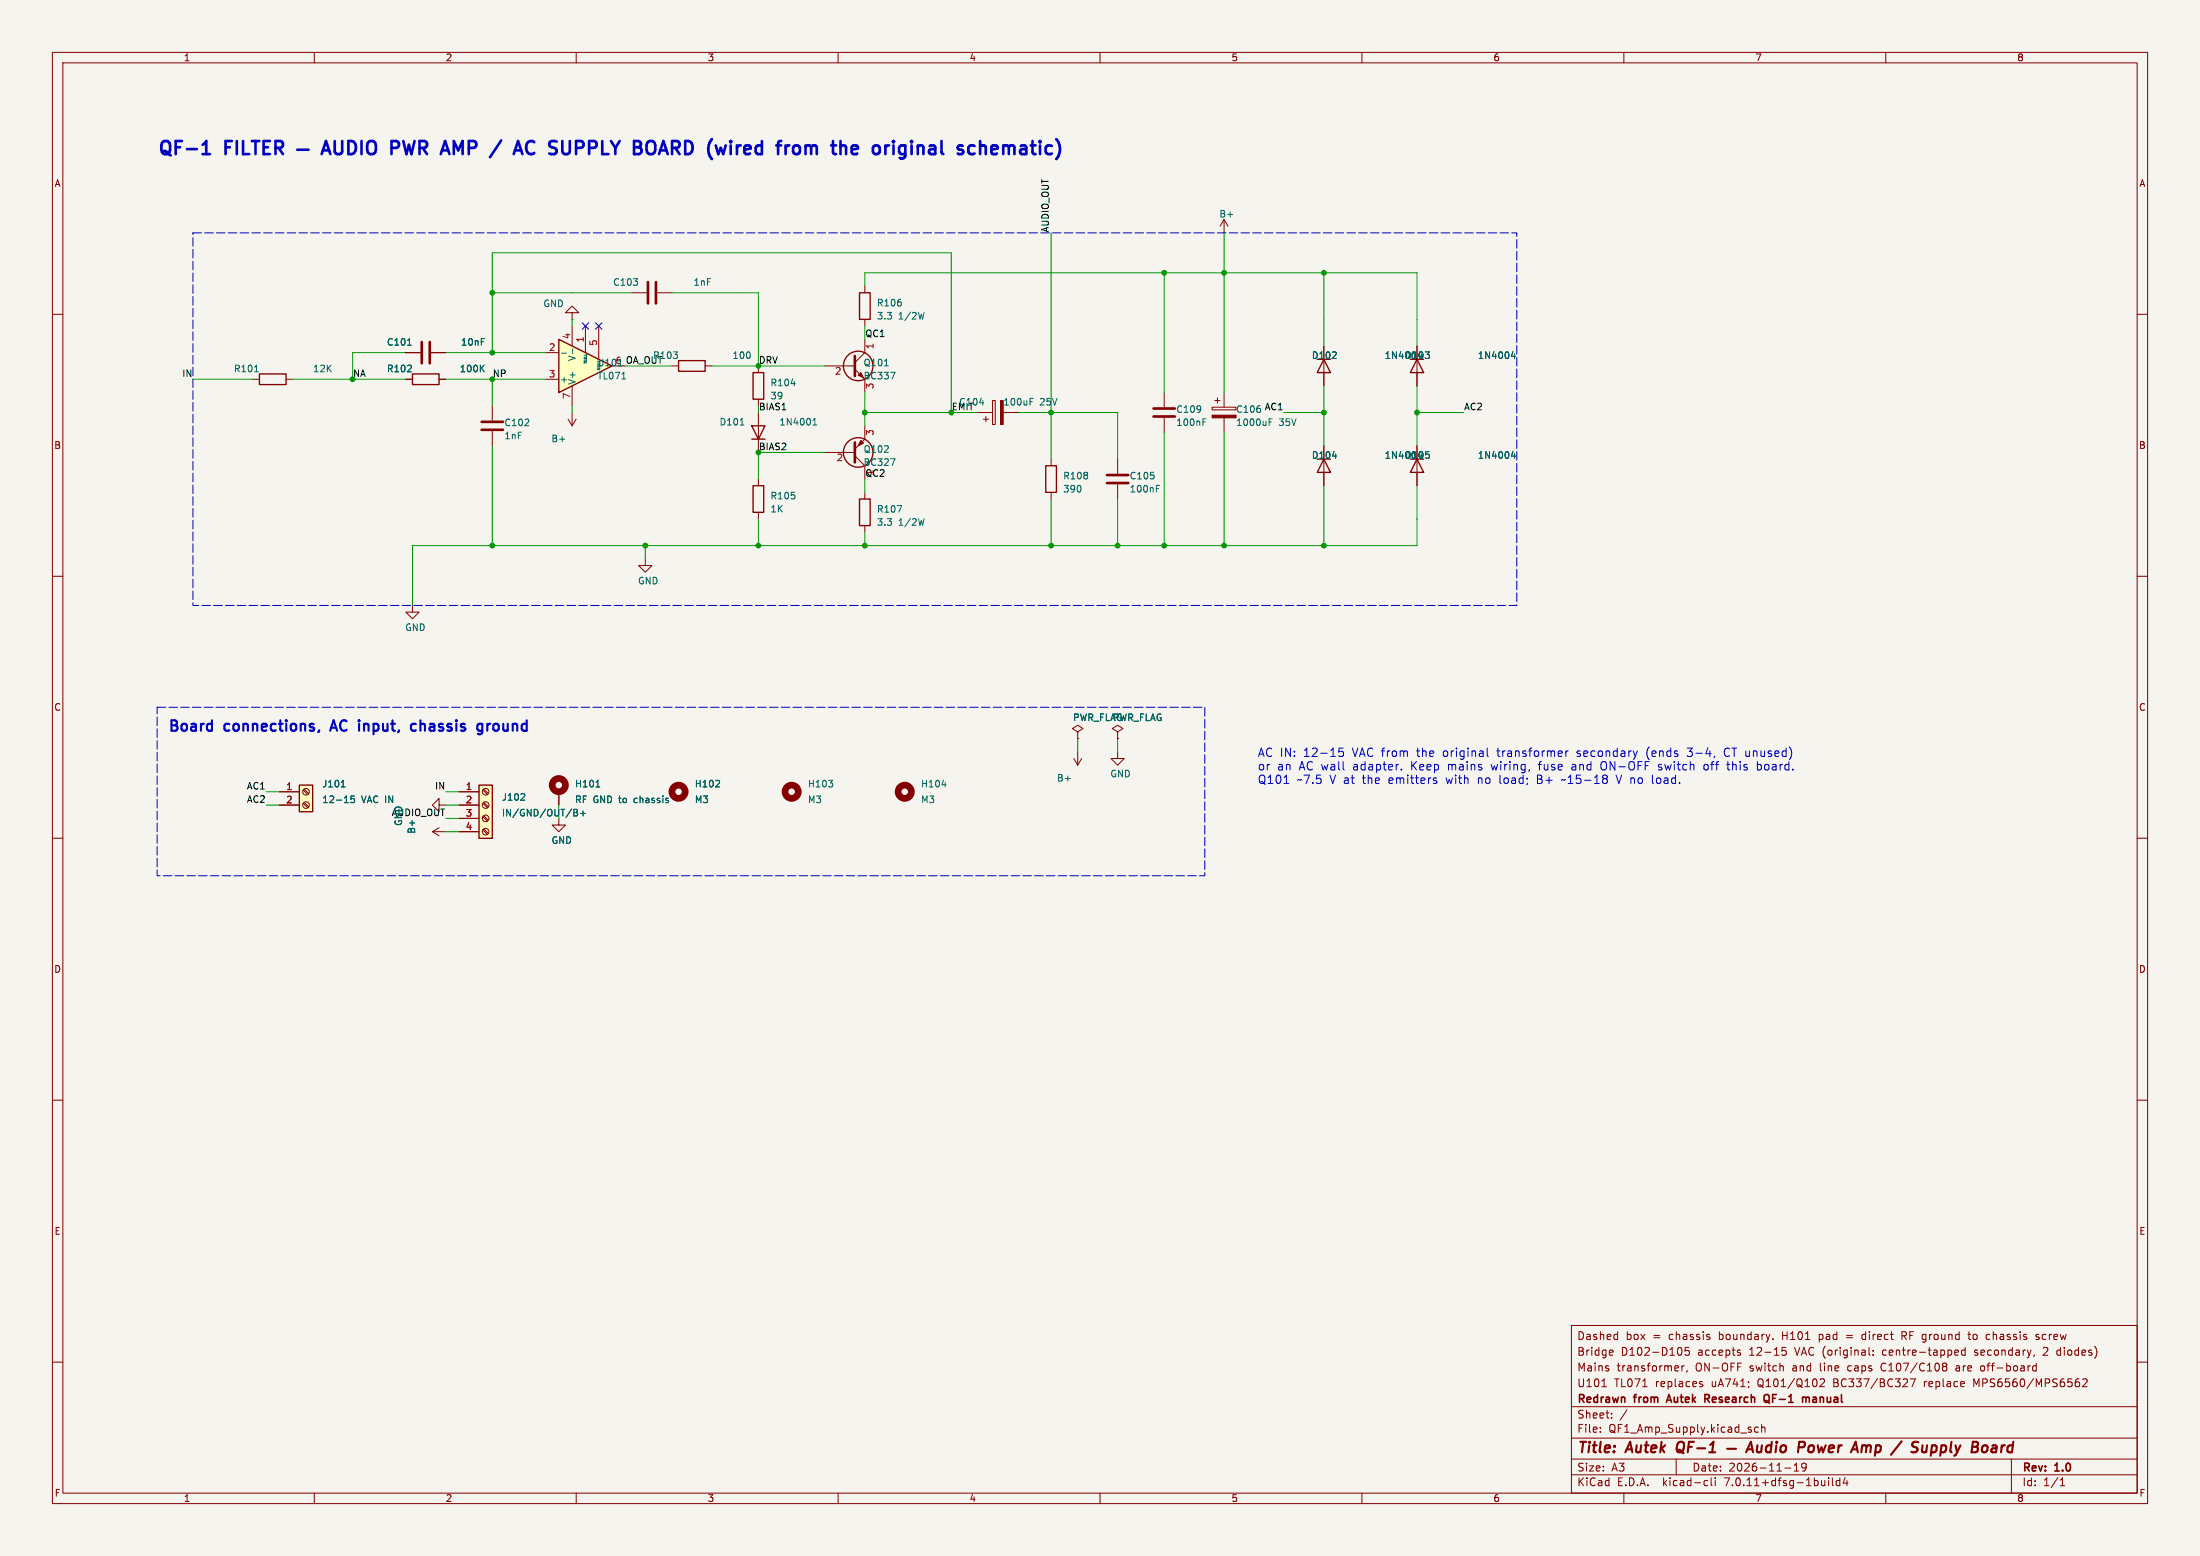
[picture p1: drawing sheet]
<svg xmlns="http://www.w3.org/2000/svg" width="420mm" height="297mm" viewBox="0 0 420 297" stroke-linecap="round" stroke-linejoin="round" font-family="sans-serif">
<path d="M0 0h420v297h-420z" fill="#f5f4ef" stroke="#f5f4ef" stroke-width=".19"/>
<g fill="none" stroke="#840000" stroke-width=".19">
<path d="M10 10h400v277h-400zM12 12h396v273h-396zM60 10v2M110 10v2M160 10v2M210 10v2M260 10v2M310 10v2M360 10v2M10 60h2M120.6 55.9h2.8M125.5 55.9h2.8"/>
<path d="M165.1 54.6v1.3M233.7 41.9v2.6M233.7 41.9l-.8 1.3M233.7 41.9l.7 1.3M408 60h2M48.3 72.4h1.2M54.6 72.4h1.3M77.5 67.3h2.8M82.3 67.3h2.8M94 77.5v2.8M109.2 78.7v2.6M128.3 69.9h1.2"/>
<path d="M134.6 69.9h1.3M144.8 69.9v1.2M144.8 76.2v1.3M144.8 78.7v7.7M157.5 69.9h5.7M163.2 70.5l1.9 1.9v2.5M165.1 61v1.2M165.1 64.8v2.5l-1.9 1.9M186.7 78.7h2.8M188.2 79.5v1M189.5 76.5h.5v4.5h-.5zM191.5 78.7h2.8"/>
<path d="M222.2 74.9v2.8M222.2 79.8v2.8M231.4 77.7h4.6v.5h-4.6zM231.9 76.5h1M232.4 75.9v1.1M233.7 74.9v2.8M233.7 79.8v2.8M252.7 66v7.7M94 82.3v2.8M108.5 80l.7 1.3M110 80l-.8 1.3M144.8 91.4v1.3"/>
<path d="M144.8 97.8v1.3M157.5 86.4h5.7M163.2 87l1.9 1.9v2.5M165.1 81.3v2.5l-1.9 1.9M165.1 94v1.3M187.7 80h1M200.7 87.6v1.3M200.7 94v1.3M213.4 87.6v2.8M213.4 92.5v2.8M252.7 85.1v7.6M270.5 85.1v7.6"/>
<path d="M10 110h2M78.7 115.6v1.2h1.3l-1.3 1.3-1.2-1.3h1.2M123.2 106.7v1.3h1.3l-1.3 1.2-1.3-1.2h1.3M165.1 100.3v1.3M408 110h2M10 160h2M53.3 151.1h3.8M53.3 153.7h3.8M57.9 153.3l.9 .9M57.9 150.8l.9 .8M58.1 153.2l.8 .8M58.1 150.6l.8 .9"/>
<path d="M82.5 158.8h2.6M82.5 158.8l1.3 .7M83.8 153.7v-1.3l-1.3 1.3 1.3 1.2v-1.2h1.3M83.8 158l-1.3 .8M87.6 151.1h3.8M87.6 153.7h3.8M87.6 156.2h3.8M87.6 158.8h3.8M92.2 158.4l.8 .9M92.2 155.9l.8 .8M92.2 153.3l.8 .9M92.2 150.8l.8 .8"/>
<path d="M92.4 158.2l.8 .9M92.4 155.7l.8 .8M92.4 153.2l.8 .8M92.4 150.6l.8 .9M106.7 156.2v1.3h1.2l-1.2 1.3-1.3-1.3h1.3M106.7 151.1v2.6M205 144.8l.7 1.3M205.7 143.5v2.6M206.5 144.8l-.8 1.3M408 160h2M10 210h2M408 210h2"/>
<path d="M10 260h2M300 253h108v32h-108zM307.4 257.7l.5 .1v.2l-.7 .2M307.9 258.6l-.5 .1M308.7 254.7l.1 .1M308.8 254.2v1.5M308.8 255.6l-.1 .1M320.7 257.2a.94 .94 0 0 1 0 1.5M322.4 257.2h-.7v.7l.2-.1h.5l.1 .2-.1 .5-.2 .2-.5-.2M326.2 255.2l.2 .2-.2 .3M326.2 254.7l.2 .1M331.9 258.2l.3 .1 .1 .2-.2 .2h-.3"/>
<path d="M331.9 257.7l.3 .1M338.4 255.5v.2M340.9 257.2h-.7v.7l.2-.1h.5l.1 .2-.1 .5-.2 .2-.5-.2M355.7 254.7l-.3 .3v.4l.3 .3M356.9 258.6l.1 .1M357.6 258.5v.2M357.6 257.8v.1M363.1 255h.6M363.4 255l.5 .7M363.7 254.2h-.6v1.5M373.4 257.7l.4 .1 .1 .2-.7 .2M373.8 258.6l-.4 .1"/>
<path d="M375.2 257.8l-.5-.1-.3 .3 .2 .6h.6M375.2 257.2v1.5M375.7 254.7h.5M375.9 254.2v1.3l.3 .2M376.9 258.6l.2 .1M377 257.8v.3M379.4 254.7l.5 .1M379.9 255.6l-.5 .1M389.2 254.8l-.3-.1-.2 .2v.2l.5 .2v.3h-.5M390.3 257.2l-.2 .1M390.9 257.8l-.9 .9h.9M392.7 258.5l.5 .2"/>
<path d="M393.2 257.7l-.5 .1M408 260h2M300 278.5h108M300 274.5h108M300 268.5h108M305.5 273.2v.2M305.5 272.5v.1M305.8 264.7h.9M307.7 270.5v.2M307.7 269.8v.1M310.6 269.1l-1.3 1.9M313.6 264.7h.8"/>
<path d="M320 278.5v3M321.1 260.7v1M321.5 260.7l-.3 .1-.1 .2M322.1 261.6l-.2 .3M324.5 264.1l.4 .1 .2 .2-.1 .2-.4 .1M324.5 263.8h.5M331.7 260.2h.7M335.7 272.5l-.5-.1-.3 .3 .2 .6h.6M336.3 272.5l.2-.1 .4 .1v.9M336.3 271.9v1.5M342.5 279.7l.4-.4v1.5M344.8 279.9l-.3 .3h-.3l-.3-.3 .2-.5 .4-.1 .2 .1a.99 .99 0 0 1-.3 1.4h-.3"/>
<path d="M347.4 263.3l.6-.1 .2 .1 .1 .3-.9 1.1h.9M359.2 260.4l-.1 .4 .1 .7M364.7 263.2h1l-.7 1.5M370.9 260.3l.5-.1 .2 .1 .1 .2-.3 .3M370.9 260.8h.2M371.1 260.8h.3M371.1 260.8l-.2 .1M371.4 260.8l.3 .3-.1 .4-.2 .2-.5-.1M373.9 260.7l-.5 .1M373.9 261.1h-.3a.29 .29 0 0 0-.2 .3 .29 .29 0 0 0 .2 .3h.3M377.3 264.3l-.5-1.1v1.5M378.6 260.7l-.4 .1-.1 .2 .1 .5 .4 .2"/>
<path d="M384 278.5v6.5M388.1 261.5l.2 .2 .4-.1M388.7 260.8l-.4-.1-.2 .1M388.7 260.2v1.5M396.9 263.9v.6M397.6 263.3l.6-.1 .2 .1v.3l-.9 1.1h.9M60 285v2M110 285v2M160 285v2M210 285v2M260 285v2M300 281.5h108"/>
<path d="M310 285v2M325.6 282.6l.4 .1M326 283.5l-.4 .1M326.7 282.1v1.3l.2 .2M327.4 282.1v.1M327.4 282.6v1M340.7 280.2h1.2M342.5 280.8h.9M349.1 282.1v.1M349.1 282.6v1M349.8 282.1v1.3l.2 .2M351.2 282.7l-.4-.1-.3 .3 .2 .6h.5"/>
<path d="M351.2 282.1v1.5M352.2 282l-.3 1.1h.9M352.6 282.6v1M360 285v2M393.3 283.6h.9M393.3 282.5l.4-.4v1.5"/>
<circle cx="58.4" cy="153.7" r=".63"/>
<circle cx="58.4" cy="151.1" r=".63"/>
<circle cx="92.7" cy="156.2" r=".63"/>
<circle cx="92.7" cy="153.7" r=".63"/>
<circle cx="92.7" cy="151.1" r=".63"/>
<circle cx="92.7" cy="158.7" r=".63"/>
</g>
<g fill="none" stroke="#840000" stroke-width=".4">
<path d="M320.3 275.5a1.5 1.5 0 0 0 0 1.6M329.7 276.5h1.7M333.3 277.2l1-2 .4 2M333.6 276.6h.9M335.5 275.9l-.1 1.2a.57 .57 0 0 0 .8-.1M336.4 275.9l-.2 1.3M338.2 276a.66 .66 0 0 0-1 .3l-.1 .5 .2 .3h.7M338.3 275.2l-.3 2M339.1 275.9l-.1 1.3M339.2 275.2v.2M340.1 276.1a.52 .52 0 0 1 .5-.2 .52 .52 0 0 1 .4 .4l-.1 .5a.55 .55 0 0 1-.5 .4 .55 .55 0 0 1-.5-.4zM343.4 276.3h.7a.55 .55 0 0 0 .5-.5 .55 .55 0 0 0-.3-.6h-.8l-.3 2"/>
<path d="M346 275.9a.62 .62 0 0 0-.7 .4v.7l.5 .2M356.1 275.9l.2 .3M356.3 276.2l-.1 1M356.9 275.9h-.3l-.3 .3M364.9 277.1l.2 .1M365.2 275.4a.44 .44 0 0 0 0 .7M368.8 276h.8l.1 .3v.5a.66 .66 0 0 1-1 .3M368.8 275.9l-.2 2M381.1 276l-.1 1.2M381.2 276.3l-.2 .1M382.2 275.9l-.2 1.3"/>
</g>
<path d="M318.3 267.3h.7M318.6 266.2l-.5 1.5M325.5 266.2l.7 .1M325.8 267l.5 .7M326.2 266.9l-.7 .1M337 266.3a.5 .5 0 0 1 .5-.1 .5 .5 0 0 1 .3 .5v.5a.5 .5 0 0 1-.5 .5 .5 .5 0 0 1-.5-.5v-.5zM337 267.3l.8 .5M344.1 266.7v1M344.1 266.8l.4-.1 .3 .2M344.8 266.9l.2-.2 .3 .1 .1 .9M344.8 266.9v.8" fill="none" stroke="#840000" stroke-width=".3"/>
<g fill="none" stroke="#840000" stroke-width=".25">
<path d="M164.1 55.9h2v5.1h-2zM49.5 71.4h5.1v2h-5.1zM129.5 68.8h5.1v2.1h-5.1zM143.8 71.1h2v5.1h-2zM252.7 68.6l1.3 2.5h-2.5zM143.5 81.3h2.5l-1.2 2.5zM143.5 83.8h2.5M143.8 92.7h2v5.1h-2zM164.1 95.3h2v5h-2zM199.6 88.9h2.1v5.1h-2.1zM252.7 87.6l1.3 2.6h-2.5zM270.5 87.6l1.3 2.6h-2.6z"/>
<path d="M57.1 149.9h2.6v5h-2.6zM91.4 149.9h2.6v10.1h-2.6z"/>
<circle cx="163.8" cy="69.8" r="2.82"/>
<circle cx="163.8" cy="86.4" r="2.82"/>
</g>
<g fill="none" stroke="#006464" stroke-width=".19">
<path d="M176.4 59.6l-.3 1.3M48.6 71h.7M77.8 65.9h.7M151 73.2h.8M168.9 69.8h.7M170 71.1h.9l-.6 1.2M187 76.9h.8M196.6 76.7h.5M196.6 76h.6M229.6 79.9h.6M242.3 79.9h.6M141.3 81.1h.7"/>
<path d="M155.2 81.1h.7M155.2 80.2l.4-.3v1.2M170 87.6h.9l-.6 1.2M171.3 96.5h.8l-.5 1.3M176.4 99l-.3 1.3M220.8 93.3h.4M220.8 92.6h.6M229.6 80.6h.5M242.3 80.6h.4M254.4 87.1h.8M288.8 86.1l-.3 1h.8M289.1 86.6v.9"/>
<path d="M65.2 150.2h.7M67.6 151.9h-.6v.6l.2-.1 .4 .1 .1 .2-.1 .4-.1 .1-.5-.1M100.1 151.5l.1 .2-.1 .3-.7 .7h.8M109.5 154.5h.5l.2 .2-.2 .4 .2 .1 .1 .3-.3 .2h-.5zM109.5 155.1h.5M110.8 155.3h1M111.3 154.8v.9M113.8 150.2h.7M136.6 150.2h.8M137.3 149.1v.4"/>
</g>
<path d="M123.7 53.8v4.1M125.2 53.8v4.1M80.5 65.3v4M82 65.3v4M163.2 67.9v3.9M220.2 79.5h4.1M220.2 78h4.1M91.9 82h4.1M91.9 80.5h4.1M163.2 84.5v3.8M211.3 92.2h4.1M211.3 90.7h4.1" fill="none" stroke="#840000" stroke-width=".51"/>
<g fill="#ffffc2" stroke="#ffffc2" stroke-width=".19">
<path d="M91.4 149.9h2.6v10.1h-2.6z"/>
<path d="M57.1 149.9h2.6v5h-2.6z"/>
</g>
<g fill="none" stroke="#840000" stroke-width="1.3">
<circle cx="106.7" cy="149.9" r="1.27"/>
<circle cx="129.5" cy="151.1" r="1.27"/>
</g>
<g fill="#840000" stroke="#840000" stroke-width=".19">
<path d="M164.3 84.1l.5 .5-1 .5z"/>
<path d="M231.4 79.2h4.6v.6h-4.6z"/>
<path d="M164.3 71.1l.5 1-1-.5z"/>
<path d="M191 76.5h.5v4.5h-.5z"/>
</g>
<path d="M106.7 64.8l10.1 5.1-10.1 5z" fill="#ffffc2"/>
<path d="M78.7 71.4h5.1v2h-5.1zM106.7 64.8l10.1 5.1-10.1 5zM270.5 68.6l1.3 2.5h-2.6z" fill="none" stroke="#840000" stroke-width=".25"/>
<g fill="none" stroke="#840000" stroke-width=".19">
<path d="M109.2 59.7h1.3l-1.3-1.3-1.3 1.3h1.3v1.3M77.5 67.3h2.8M77.5 72.4h1.2M82.3 67.3h2.8M83.8 72.4h1.3M104.1 67.3h2.6M104.1 72.4h2.6M109.2 62.2v3.8M109.2 73.7v3.8M111.8 62.2v5.1M114.3 62.2v6.4M116.8 69.9h2.6"/>
<path d="M252.7 66v2.6M252.7 71.1v2.6M270.5 66v7.7M252.7 85.1v2.5M252.7 90.2v2.5M270.5 85.1v2.5M270.5 90.2v2.5M205.7 139.7l1.1-.6-1.1-.7-1 .7 1 .6v1.3M213.4 139.7l1-.6-1-.7-1.1 .7 1.1 .6v1.3M53.3 151.1h3.8M53.3 153.7h3.8M87.6 151.1h3.8"/>
<path d="M87.6 153.7h3.8M87.6 156.2h3.8M87.6 158.8h3.8M106.7 151.1v2.6M205.7 141h.1M213.4 143.5v1.3h1.2l-1.2 1.3-1.3-1.3h1.3M213.4 141h.1"/>
</g>
<g fill="none" stroke="#006464" stroke-width=".19">
<path d="M77.8 65.9h.7M91.9 70.2l.5 .8M92.4 69.7l-.7 .7M107.2 67.4h1M109.3 66.6v.9M118.7 72.3h.8M288.8 67.1l-.3 .9h.8M289.1 67.6v.8M254.4 87.1h.8M288.8 86.1l-.3 1h.8M289.1 86.6v.9M65.2 150.2h.7"/>
<path d="M67.6 151.9h-.6v.6l.2-.1 .4 .1 .1 .2-.1 .4-.1 .1-.5-.1M100.1 151.5l.1 .2-.1 .3-.7 .7h.8M109.5 154.5h.5l.2 .2-.2 .4 .2 .1 .1 .3-.3 .2h-.5zM109.5 155.1h.5M110.8 155.3h1M111.3 154.8v.9M113.8 150.2h.7M136.6 150.2h.8M137.3 149.1v.4M158.2 148.9h.8l-.5 .5M158.9 149.5v.6M179.8 149.8h.8"/>
</g>
<g fill="none" stroke="#840000" stroke-width="1.3">
<circle cx="151.1" cy="151.1" r="1.27"/>
<circle cx="172.7" cy="151.1" r="1.27"/>
</g>
<g fill="none" stroke="#0000c2" stroke-width=".5">
<path d="M38.7 29.4h1.4M38.7 27.6l.7-.7v2.5M56.8 28.6h2.1M61.4 29.4l.8-2.5 .9 2.5M61.6 28.7h1.2M63.9 26.9v2l.5 .5 .7-.1 .2-.4v-2M66.5 26.9a1.32 1.32 0 0 1 1.4 .8 1.32 1.32 0 0 1-.4 1.6l-1 .1zM69 26.9v2.5M70.4 27a.83 .83 0 0 1 .9 0 .83 .83 0 0 1 .5 .8v.8a.83 .83 0 0 1-.9 .9 .83 .83 0 0 1-.8-.9v-.8l.1-.5zM74.7 28.2h1a.68 .68 0 0 0 .5-.6 .68 .68 0 0 0-.5-.7h-1v2.5M86.6 26.9l.9 1.8M100.9 27a.89 .89 0 0 1 1.1 .2"/>
<path d="M102 29.2a.88 .88 0 0 1-1.1 .1M110 26.9l1.2 .1M111.2 28.1l-1.2 .1M126 28.7h1.2M126.6 26.9l.9 2.5M155.2 27.8h.4l.3 .3v1.3M167.1 27.8a.68 .68 0 0 1 .8 .4v.7a.68 .68 0 0 1-.8 .5M178.2 27.8l-.7 .1M178.3 28.5h-.6a.49 .49 0 0 0-.4 .4 .49 .49 0 0 0 .4 .5h.6M192.2 27.8l.4 .3M192.6 28.1l.3-.3 .6 .1 .2 .2v1.3M192.6 28.1v1.3"/>
<path d="M195.1 27.8l-.2 .1M195.1 28.5a.49 .49 0 0 0-.4 .4 .49 .49 0 0 0 .4 .5"/>
</g>
<g fill="none" stroke="#0000c2" stroke-width=".19">
<path d="M245.1 149.5h.9M256.4 142.8h-.8v.8l.2-.2 .5 .1 .2 .2-.1 .5-.2 .2-.6-.2M267.5 146.8v.2M273.9 149l.3 .1 .1 .2-.2 .2h-.3M273.9 148.5l.3 .1M283.9 142.8v1.4l.2 .2M293.5 148.7h.5M293.7 145.9h.6M294 147.9h-.5v1.6h.6M298.1 148.9l.2-.1 .3 .1M298.9 143.3v1.1M299.4 143.3l-.3 .1-.2 .2"/>
<path d="M300.3 145.9l-.2 .1M300.3 146.4a.31 .31 0 0 0-.2 .3 .31 .31 0 0 0 .2 .3M305.7 145.6a1.08 1.08 0 0 0 .3 1.4M308.5 147.9l.6 1.6M314.5 143l-.1 .6 .1 .9M316.6 146.9l.5 .1M317.1 145.9h-.3l-.2 .2 .1 .3h.4M322.1 142.8h1M322.1 144.2l.2 .2h.5M326 146l-.4-.1-.3 .3v.5l.1 .2h.6M329.6 145.9h.6M329.7 142.8a.86 .86 0 0 0-.5 .8 .86 .86 0 0 0 .5 .8"/>
<path d="M329.9 145.4v1.3l.3 .3M335.5 146l.4-.1 .4 .3v.5l-.2 .2h-.6M335.5 145.4v1.6"/>
</g>
<path d="M63.2 138.9h1M63.7 137.5l-.7 2M78.5 139.3l.3 .2 .6-.1M79.4 138.2h-.6l-.3 .1M93 138.2v1.3M93.6 138.2h-.4l-.2 .3" fill="none" stroke="#0000c2" stroke-width=".4"/>
<path d="M36.8 44.5h252.8v71.1h-252.8v-71.1M30 135h200v32.2h-200v-32.2" fill="none" stroke="#0000c2" stroke-width=".19" stroke-dasharray="1.6 .6"/>
<g fill="none" stroke="#009600" stroke-width=".19">
<path d="M94 55.9h26.6M128.3 55.9h16.5v14M165.1 54.6v-2.5h105.4v13.9M200.7 44.5v43.1M222.2 52.1v22.8M233.7 44.5v30.4M252.7 52.1v13.9M36.8 72.4h11.5M55.9 72.4h21.6M77.5 67.3h-10.2v5.1M85.1 67.3h19M85.1 72.4h19"/>
<path d="M94 67.3v-19h87.6v30.4M94 72.4v5.1M109.2 61h.1M109.2 61v1.2M109.2 77.5v1.2M119.4 69.9h8.9M135.9 69.9h21.6M165.1 78.7h21.6M165.1 62.2v2.6M165.1 74.9v6.4M194.3 78.7h19.1v8.9M245.1 78.7h7.6"/>
<path d="M252.7 73.7v11.4M270.5 78.7h8.9M270.5 73.7v11.4M94 85.1v19M144.8 99.1v5M157.5 86.4h-12.7v5M165.1 91.4v2.6M200.7 95.3v8.8M213.4 95.3v8.8M222.2 82.6v21.5M233.7 82.6v21.5M252.7 92.7v11.4"/>
<path d="M270.5 92.7v11.4h-191.8v11.5M123.2 104.1v2.6M165.1 101.6v2.5M50.8 153.7h2.5M50.8 151.1h2.5M85.1 156.2h2.5M85.1 158.8h2.5M85.1 153.7h2.5M85.1 151.1h2.5M106.7 153.7v2.5M205.7 141v2.5M213.4 141v2.5"/>
</g>
<path d="M111.2 61.6l1.2 1.2M112.4 61.6l-1.2 1.2M113.7 61.6l1.2 1.2M114.9 61.6l-1.2 1.2" fill="none" stroke="#000084" stroke-width=".19"/>
<g fill="#009600" stroke="#009600" stroke-width=".19">
<circle cx="200.7" cy="104.1" r=".46"/>
<circle cx="213.4" cy="104.1" r=".46"/>
<circle cx="222.2" cy="104.1" r=".46"/>
<circle cx="233.7" cy="104.1" r=".46"/>
<circle cx="252.7" cy="104.1" r=".46"/>
<circle cx="252.7" cy="78.7" r=".46"/>
<circle cx="94" cy="55.9" r=".46"/>
<circle cx="94" cy="72.4" r=".46"/>
<circle cx="144.8" cy="86.4" r=".46"/>
<circle cx="144.8" cy="69.9" r=".46"/>
<circle cx="165.1" cy="104.1" r=".46"/>
<circle cx="181.6" cy="78.7" r=".46"/>
<circle cx="165.1" cy="78.7" r=".46"/>
<circle cx="200.7" cy="78.7" r=".46"/>
<circle cx="233.7" cy="52.1" r=".46"/>
<circle cx="222.2" cy="52.1" r=".46"/>
<circle cx="252.7" cy="52.1" r=".46"/>
<circle cx="270.5" cy="78.7" r=".46"/>
<circle cx="94" cy="104.1" r=".46"/>
<circle cx="144.8" cy="104.1" r=".46"/>
<circle cx="123.2" cy="104.1" r=".46"/>
<circle cx="67.3" cy="72.4" r=".46"/>
<circle cx="94" cy="67.3" r=".46"/>
</g>
<g font-size="3.5" fill="#0000c2">
<text x="30" y="29.8">QF-1</text>
<text x="43.1" y="29.8">FILTER</text>
<text x="77.8" y="29.8">PWR</text>
<text x="88.6" y="29.8">AMP</text>
<text x="99" y="29.8">/</text>
<text x="104.5" y="29.8">AC</text>
<text x="112" y="29.8">SUPPLY</text>
<text x="129.1" y="29.8">BOARD (wired</text>
<text x="158.6" y="29.8">from</text>
<text x="170.1" y="29.8">the</text>
<text x="178.8" y="29.8">original</text>
<text x="196" y="29.8">schematic)</text>
</g>
<g font-size="2.8" fill="#0000c2">
<text x="32" y="139.8">Board</text>
<text x="43" y="139.8">connections,</text>
<text x="64.2" y="139.8">AC</text>
<text x="70.2" y="139.8">input,</text>
<text x="81" y="139.8">chassis</text>
<text x="94.5" y="139.8">ground</text>
</g>
<g font-size="2.8" fill="#840000">
<text x="301" y="277.9">Title:</text>
<text x="310.6" y="277.9">Autek</text>
<text x="321" y="277.9">QF-1</text>
<text x="346.5" y="277.9">Power</text>
<text x="357.7" y="277.9">Amp</text>
<text x="366.2" y="277.9">/</text>
<text x="370.6" y="277.9">Supply</text>
<text x="382.9" y="277.9">Board</text>
</g>
<g font-size="2.2" fill="#0000c2">
<text x="240" y="144.6">AC IN:</text>
<text x="240" y="147.2">or</text>
<text x="240" y="149.8">Q101</text>
<text x="243.8" y="147.2">an</text>
<text x="247.6" y="149.8">~7.5</text>
<text x="248" y="147.2">AC wall</text>
<text x="248.9" y="144.6">12-15</text>
<text x="253.9" y="149.8">V at</text>
<text x="258.3" y="144.6">VAC from</text>
<text x="258.5" y="147.2">adapter.</text>
<text x="260.4" y="149.8">the</text>
<text x="265.4" y="149.8">emitters</text>
<text x="269.7" y="147.2">Keep</text>
<text x="270.9" y="144.6">the</text>
<text x="275.9" y="144.6">original</text>
<text x="276.6" y="149.8">with</text>
<text x="276.9" y="147.2">mains</text>
<text x="282.7" y="149.8">no</text>
<text x="285.3" y="147.2">wiring,</text>
<text x="286.4" y="144.6">transformer</text>
<text x="287" y="149.8">load;</text>
<text x="294.3" y="149.8">B+</text>
<text x="294.5" y="147.2">fuse</text>
<text x="299.2" y="149.8">~15-18</text>
<text x="300.9" y="147.2">and</text>
<text x="301.7" y="144.6">secondary</text>
<text x="306.6" y="147.2">ON-OFF</text>
<text x="309.8" y="149.8">V no</text>
<text x="315.1" y="144.6">(ends</text>
<text x="316.8" y="149.8">load.</text>
<text x="317.7" y="147.2">switch</text>
<text x="323.1" y="144.6">3-4,</text>
<text x="326.5" y="147.2">off</text>
<text x="330.3" y="144.6">CT unused)</text>
<text x="331.2" y="147.2">this</text>
<text x="336.9" y="147.2">board.</text>
</g>
<g font-size="2.1" fill="#840000">
<text x="301" y="256">Dashed</text>
<text x="310.4" y="256">box</text>
<text x="315.6" y="256">=</text>
<text x="318.7" y="256">chassis</text>
<text x="328.4" y="256">boundary.</text>
<text x="340.6" y="256">H101</text>
<text x="347.8" y="256">pad</text>
<text x="353.2" y="256">=</text>
<text x="356.3" y="256">direct</text>
<text x="364" y="256">RF ground</text>
<text x="377.1" y="256">to</text>
<text x="380.7" y="256">chassis</text>
<text x="390.3" y="256">screw</text>
<text x="301" y="262">Mains</text>
<text x="301" y="259">Bridge</text>
<text x="308.6" y="262">transformer,</text>
<text x="309.4" y="259">D102-D105</text>
<text x="323.7" y="262">ON-OFF</text>
<text x="324.2" y="259">accepts</text>
<text x="334.1" y="259">12-15</text>
<text x="334.2" y="262">switch</text>
<text x="342.5" y="262">and</text>
<text x="343" y="259">VAC (original:</text>
<text x="347.8" y="262">line</text>
<text x="353.3" y="262">caps</text>
<text x="359.8" y="262">C107/C108</text>
<text x="359.9" y="259">centre-tapped</text>
<text x="374.2" y="262">are</text>
<text x="377.7" y="259">secondary,</text>
<text x="379.1" y="262">off-board</text>
<text x="391" y="259">2</text>
<text x="393.7" y="259">diodes)</text>
<text x="301" y="268.2">Redrawn</text>
<text x="301" y="265">U101</text>
<text x="308.1" y="265">TL071</text>
<text x="312.1" y="268.2">from</text>
<text x="316.1" y="265">replaces</text>
<text x="319" y="268.2">Autek</text>
<text x="326.7" y="268.2">Research</text>
<text x="326.9" y="265">uA741;</text>
<text x="335.8" y="265">Q101/Q102</text>
<text x="338.7" y="268.2">QF-1</text>
<text x="346.6" y="268.2">manual</text>
<text x="350.4" y="265">BC337/BC327</text>
<text x="367.9" y="265">replace</text>
<text x="377.4" y="265">MPS6560/MPS6562</text>
<text x="301" y="273.7">File:</text>
<text x="301" y="271">Sheet:</text>
<text x="307.1" y="273.7">QF1_Amp_Supply.kicad_sch</text>
<text x="301" y="281.1">Size:</text>
<text x="307.6" y="281.1">A3</text>
<text x="323" y="281.1">Date:</text>
<text x="330" y="281.1">2026-11-19</text>
<text x="386" y="281.3">Rev:</text>
<text x="392.4" y="281.3">1.0</text>
<text x="301" y="283.9">KiCad</text>
<text x="308.7" y="283.9">E.D.A.</text>
<text x="317.6" y="283.9">kicad-cli</text>
<text x="329.5" y="283.9">7.0.11+dfsg-1build4</text>
<text x="386" y="283.9">Id:</text>
<text x="390.1" y="283.9">1/1</text>
</g>
<g font-size="1.8" fill="#840000">
<text x="35" y="11.9">1</text>
<text x="85" y="11.9">2</text>
<text x="135" y="11.9">3</text>
<text x="185" y="11.9">4</text>
<text x="235" y="11.9">5</text>
<text x="285" y="11.9">6</text>
<text x="335" y="11.9">7</text>
<text x="385" y="11.9">8</text>
<text x="10.3" y="35.9">A</text>
<text x="408.3" y="35.9">A</text>
<text x="10.3" y="85.9">B</text>
<text x="408.2" y="85.9">B</text>
<text x="10.3" y="135.9">C</text>
<text x="408.2" y="135.9">C</text>
<text x="10.3" y="185.9">D</text>
<text x="408.2" y="185.9">D</text>
<text x="10.3" y="235.9">E</text>
<text x="408.3" y="235.9">E</text>
<text x="10.3" y="285.9">F</text>
<text x="35" y="286.9">1</text>
<text x="85" y="286.9">2</text>
<text x="135" y="286.9">3</text>
<text x="185" y="286.9">4</text>
<text x="235" y="286.9">5</text>
<text x="285" y="286.9">6</text>
<text x="335" y="286.9">7</text>
<text x="385" y="286.9">8</text>
<text x="408.3" y="285.9">F</text>
</g>
<g font-size="1.8" fill="#006464">
<text x="232.7" y="41.7">B+</text>
<text x="103.6" y="58.8">GND</text>
<text x="116.9" y="54.7">C103</text>
<text x="132.3" y="54.7">1nF</text>
<text x="167.3" y="58.7">R106</text>
<text x="167.3" y="61.2">3.3</text>
<text x="171.5" y="61.2">1/2W</text>
<text x="44.6" y="71.3">R101</text>
<text x="59.7" y="71.3">12K</text>
<text x="73.8" y="66.2">C101</text>
<text x="73.8" y="71.3">R102</text>
<text x="87.7" y="71.3">100K</text>
<text x="87.9" y="66.2">10nF</text>
<text x="110.1" y="69" transform="rotate(-90 110.1 69)">V-</text>
<text x="114" y="70.1">U101</text>
<text x="139.7" y="68.7">100</text>
<text x="164.8" y="70.1">Q101</text>
<text x="250.3" y="68.7">D102</text>
<text x="264.2" y="68.7">1N4004</text>
<text x="268.1" y="68.7">D103</text>
<text x="282" y="68.7">1N4004</text>
<text x="106.8" y="73.3">+</text>
<text x="110.1" y="73.5" transform="rotate(-90 110.1 73.5)">V+</text>
<text x="114" y="72.6">TL071</text>
<text x="147" y="73.9">R104</text>
<text x="164.8" y="72.6">BC337</text>
<text x="183" y="77.6">C104</text>
<text x="191.4" y="77.6">100uF</text>
<text x="198.5" y="77.6">25V</text>
<text x="96.2" y="81.5">C102</text>
<text x="137.3" y="81.4">D101</text>
<text x="148.7" y="81.4">1N4001</text>
<text x="224.5" y="79">C109</text>
<text x="224.5" y="81.5">100nF</text>
<text x="235.9" y="79">C106</text>
<text x="235.9" y="81.5">1000uF</text>
<text x="244.1" y="81.5">35V</text>
<text x="96.2" y="84">1nF</text>
<text x="105.2" y="84.6">B+</text>
<text x="164.8" y="86.6">Q102</text>
<text x="164.8" y="89.1">BC327</text>
<text x="250.3" y="87.8">D104</text>
<text x="264.2" y="87.8">1N4004</text>
<text x="268.1" y="87.8">D105</text>
<text x="282" y="87.8">1N4004</text>
<text x="147" y="95.5">R105</text>
<text x="202.9" y="91.7">R108</text>
<text x="202.9" y="94.2">390</text>
<text x="215.6" y="91.7">C105</text>
<text x="215.6" y="94.2">100nF</text>
<text x="147" y="98">1K</text>
<text x="167.3" y="98.1">R107</text>
<text x="167.3" y="100.6">3.3</text>
<text x="171.5" y="100.6">1/2W</text>
<text x="121.7" y="111.7">GND</text>
<text x="77.2" y="120.6">GND</text>
<text x="204.7" y="137.8">PWR_FLAG</text>
<text x="212.4" y="137.8">PWR_FLAG</text>
<text x="201.7" y="149.4">B+</text>
<text x="211.9" y="148.6">GND</text>
<text x="61.4" y="150.5">J101</text>
<text x="61.4" y="153.5">12-15</text>
<text x="69" y="153.5">VAC IN</text>
<text x="95.7" y="153">J102</text>
<text x="109.7" y="153.5">RF GND to</text>
<text x="109.7" y="150.5">H101</text>
<text x="121.3" y="153.5">chassis</text>
<text x="132.5" y="153.5">M3</text>
<text x="132.5" y="150.5">H102</text>
<text x="154.1" y="153.5">M3</text>
<text x="154.1" y="150.5">H103</text>
<text x="175.7" y="153.5">M3</text>
<text x="175.7" y="150.5">H104</text>
<text x="77" y="157.8" transform="rotate(-90 77 157.8)">GND</text>
<text x="79.5" y="159.2" transform="rotate(-90 79.5 159.2)">B+</text>
<text x="95.7" y="156">IN/GND/OUT/B+</text>
<text x="105.2" y="161.3">GND</text>
</g>
<g font-size="1.8" fill="#0f0f0f">
<text x="200.3" y="44.4" transform="rotate(-90 200.3 44.4)">AUDIO_OUT</text>
<text x="165.1" y="64.4">QC1</text>
<text x="117.4" y="69.6">6 OA_OUT</text>
<text x="124.6" y="68.7">R103</text>
<text x="144.8" y="69.5">DRV</text>
<text x="34.7" y="72">IN</text>
<text x="67.3" y="72">NA</text>
<text x="94" y="72">NP</text>
<text x="147" y="76.4">39</text>
<text x="181.6" y="78.4">EMIT</text>
<text x="241.3" y="78.4">AC1</text>
<text x="279.4" y="78.4">AC2</text>
<text x="144.8" y="86">BIAS2</text>
<text x="165.1" y="91.1">QC2</text>
<text x="167.1" y="90.9" transform="rotate(-90 167.1 90.9)">1</text>
<text x="47" y="153.3">AC2</text>
<text x="47" y="150.8">AC1</text>
<text x="74.7" y="155.9">AUDIO_OUT</text>
<text x="83" y="150.8">IN</text>
</g>
<g font-size="1.8" fill="#a90000">
<text x="109" y="64.8" transform="rotate(-90 109 64.8)">4</text>
<text x="111.5" y="65.5" transform="rotate(-90 111.5 65.5)">1</text>
<text x="104.7" y="67.1">2</text>
<text x="114" y="66.1" transform="rotate(-90 114 66.1)">5</text>
<text x="159.3" y="71.8">2</text>
<text x="167.1" y="66.7" transform="rotate(-90 167.1 66.7)">1</text>
<text x="104.7" y="72.1">3</text>
<text x="109" y="76.3" transform="rotate(-90 109 76.3)">7</text>
<text x="167.1" y="74.4" transform="rotate(-90 167.1 74.4)">3</text>
<text x="167.1" y="83.3" transform="rotate(-90 167.1 83.3)">3</text>
<text x="159.6" y="88.3">2</text>
<text x="54.5" y="150.9">1</text>
<text x="54.5" y="153.4">2</text>
<text x="88.8" y="150.9">1</text>
<text x="88.8" y="153.4">2</text>
<text x="88.8" y="156">3</text>
<text x="88.8" y="158.5">4</text>
</g>
<text font-size="1.8" fill="#009600" x="144.8" y="78.4">BIAS1</text>
<g font-size=".7" fill="#006464">
<text x="112.2" y="69.5" transform="rotate(-90 112.2 69.5)">NULL</text>
<text x="114.7" y="70.8" transform="rotate(-90 114.7 70.8)">NULL</text>
</g>
</svg>
